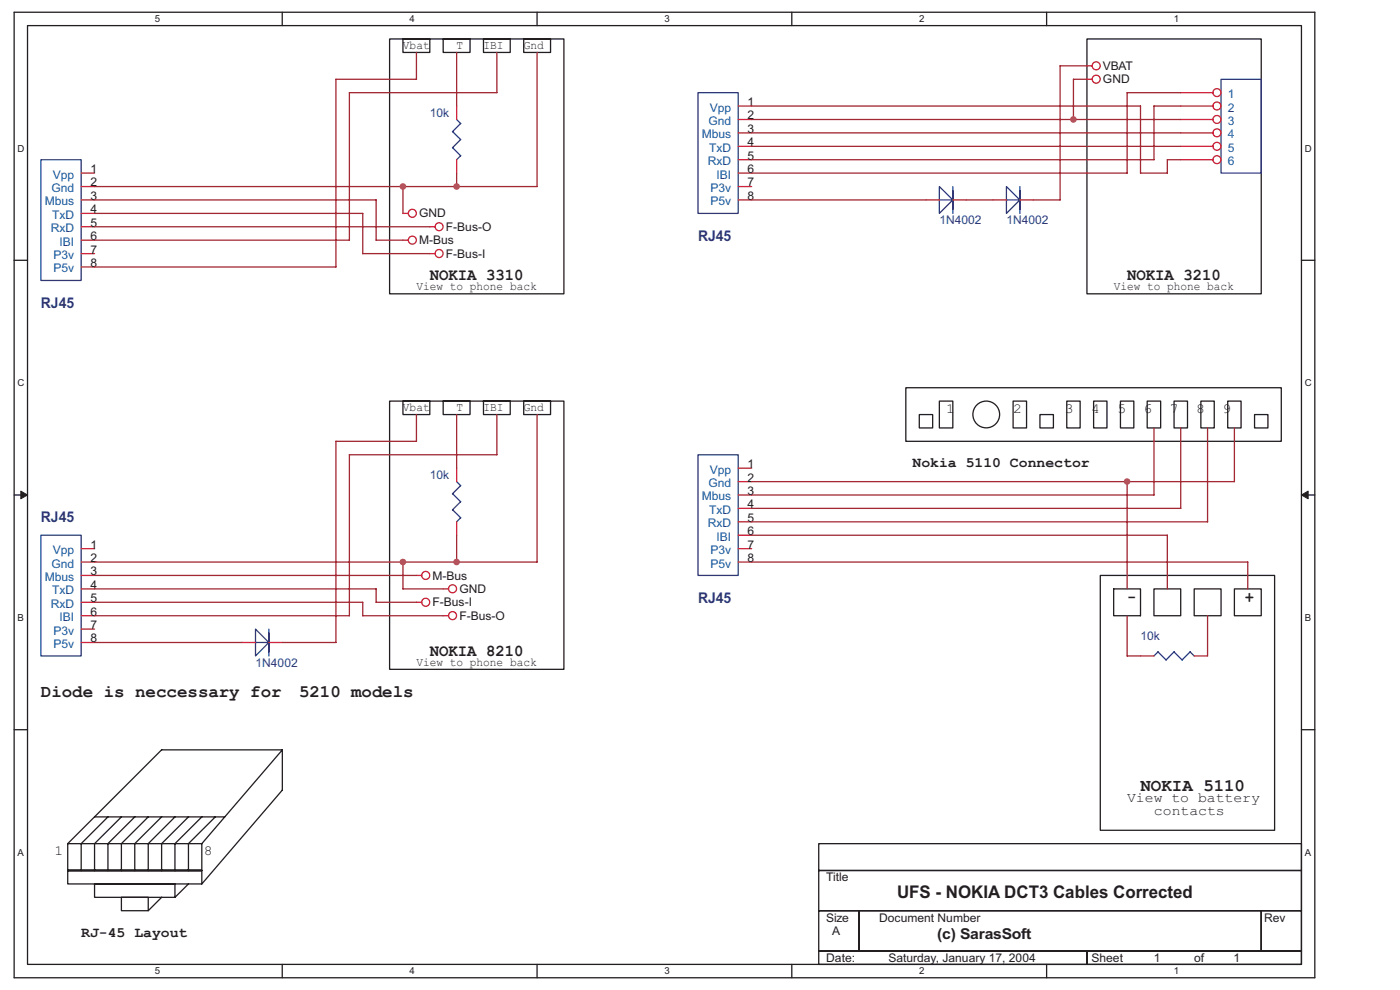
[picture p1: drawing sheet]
<svg xmlns="http://www.w3.org/2000/svg" width="297mm" height="210mm" viewBox="0 0 297 210" stroke-linecap="round" stroke-linejoin="round" font-family="sans-serif">
<path d="M3 2.6h275.9v204.8h-275.9zM5.8 5.4h270.3v199.2h-270.3z" fill="none" stroke="#231f20" stroke-width=".28"/>
<g fill="#fff">
<path d="M32.8 2.9h1.2v2.3h-1.2z"/>
<path d="M32.8 204.8h1.2v2.3h-1.2z"/>
</g>
<path d="M59.9 2.6v2.8M59.9 204.6v2.8" fill="none" stroke="#231f20" stroke-width=".28"/>
<g fill="#fff">
<path d="M86.9 2.9h1.1v2.3h-1.1z"/>
<path d="M86.9 204.8h1.1v2.3h-1.1z"/>
</g>
<path d="M113.9 2.6v2.8M113.9 204.6v2.8" fill="none" stroke="#231f20" stroke-width=".28"/>
<g fill="#fff">
<path d="M140.9 2.9h1.2v2.3h-1.2z"/>
<path d="M140.9 204.8h1.2v2.3h-1.2z"/>
</g>
<path d="M168 2.6v2.8M168 204.6v2.8" fill="none" stroke="#231f20" stroke-width=".28"/>
<g fill="#fff">
<path d="M195 2.9h1.1v2.3h-1.1z"/>
<path d="M195 204.8h1.1v2.3h-1.1z"/>
</g>
<path d="M222 2.6v2.8M222 204.6v2.8" fill="none" stroke="#231f20" stroke-width=".28"/>
<g fill="#fff">
<path d="M249 2.9h1.2v2.3h-1.2z"/>
<path d="M249 204.8h1.2v2.3h-1.2z"/>
<path d="M3.7 30.3h1.5v2.3h-1.5z"/>
<path d="M276.8 30.3h1.5v2.3h-1.5z"/>
<path d="M3.7 80.1h1.5v2.3h-1.5z"/>
<path d="M276.8 80.1h1.5v2.3h-1.5z"/>
</g>
<path d="M3 55.2h2.8M276.1 55.2h2.8" fill="none" stroke="#231f20" stroke-width=".28"/>
<g fill="#fff">
<path d="M3.7 129.9h1.4v2.3h-1.4z"/>
<path d="M276.8 129.9h1.4v2.3h-1.4z"/>
</g>
<path d="M3 105h2.8M276.1 105h2.8" fill="none" stroke="#231f20" stroke-width=".28"/>
<g fill="#231f20" stroke="#231f20" stroke-width=".21">
<path d="M4.4 104.2l1.4 .8-1.4 .8z" fill-rule="evenodd"/>
<path d="M276.1 105l1.4-.8v1.6z" fill-rule="evenodd"/>
</g>
<g fill="#fff">
<path d="M3.7 179.7h1.4v2.3h-1.4z"/>
<path d="M276.8 179.7h1.4v2.3h-1.4z"/>
</g>
<g fill="none" stroke="#231f20" stroke-width=".28">
<path d="M82.7 8.3h36.9v54h-36.9zM85.5 8.3h5.7v2.8h-5.7zM94 8.3h5.7v2.8h-5.7zM102.6 8.3h5.6v2.8h-5.6zM111.1 8.3h5.7v2.8h-5.7zM230.6 8.3h37v54h-37zM82.7 85.1h36.9v56.9h-36.9zM85.5 85.1h5.7v2.8h-5.7zM94 85.1h5.7v2.8h-5.7zM102.6 85.1h5.6v2.8h-5.6zM111.1 85.1h5.7v2.8h-5.7zM192.2 82.2h79.6v11.4h-79.6z"/>
<path d="M195 87.9h2.9v2.9h-2.9zM199.3 85.1h2.8v5.7h-2.8zM214.9 85.1h2.9v5.7h-2.9zM220.6 87.9h2.9v2.9h-2.9zM226.3 85.1h2.8v5.7h-2.8zM232 85.1h2.8v5.7h-2.8zM237.7 85.1h2.8v5.7h-2.8zM243.4 85.1h2.8v5.7h-2.8zM249.1 85.1h2.8v5.7h-2.8zM254.8 85.1h2.8v5.7h-2.8zM260.5 85.1h2.8v5.7h-2.8zM266.1 87.9h2.9v2.9h-2.9z"/>
<path d="M233.4 122.1h37v54h-37zM236.3 124.9h5.7v5.7h-5.7zM244.8 124.9h5.7v5.7h-5.7zM253.3 124.9h5.7v5.7h-5.7zM261.9 124.9h5.7v5.7h-5.7zM3 154.8h2.8M34.3 159.1l25.6-.1-17.1 20v5.7M34.3 159l-19.9 20M59.9 159.1v8.5M276.1 154.8h2.8M14.4 179v5.7M14.4 179h28.4"/>
<path d="M20.1 173.3h27.6M22.9 173.3l-5.7 5.7v5.7M25.8 173.3l-5.7 5.7v5.7M28.6 173.3l-5.7 5.7v5.7M31.5 173.3l-5.7 5.7v5.7M34.3 173.3l-5.7 5.7v5.7M37.1 173.3l-5.7 5.7v5.7M40 173.3l-5.7 5.7v5.7M42.8 173.3l-5.7 5.7v5.7M45.7 173.3l-5.7 5.7v5.7M59.9 167.6l-17.1 19.9M173.7 179h102.4v5.7h-102.4z"/>
<path d="M14.3 184.7h28.5M14.4 184.7h28.4h-28.4h28.4v2.8h-28.4zM20.1 187.5h17v2.8h-17zM25.8 190.3h5.6v2.9h-5.6zM34.3 190.3l-2.9 2.9M40 187.5l-2.9 2.8M173.7 184.7h102.4v8.5h-102.4zM173.7 193.2h8.5v8.5h-8.5zM182.2 193.2h85.4v8.5h-85.4zM267.6 193.2h8.5v8.5h-8.5zM173.7 201.7h56.9v2.9h-56.9zM230.6 201.7h45.5v2.9h-45.5z"/>
<circle cx="209.2" cy="87.9" r="2.84"/>
</g>
<g fill="none" stroke="#ee2028" stroke-width=".28">
<path d="M230.6 16.8h1.1M230.6 14h1.1M250.5 19.7h6.8M17.2 36.7h2.9M17.2 39.6h2.9M96.9 22.5v2.9M96.9 33.9v2.8M156.6 22.5h2.9M156.6 25.4h2.9M156.6 28.2h2.9M156.6 31h2.9M156.6 33.9h2.9"/>
<path d="M156.6 36.7h2.9M156.6 39.6h2.9M250.5 22.5h6.8M250.5 25.4h6.8M250.5 28.2h6.8M250.5 31h6.8M250.5 33.9h6.8M17.2 53.8h2.9M17.2 48.1h2.9M17.2 50.9h2.9M17.2 45.3h2.9M17.2 42.4h2.9"/>
<path d="M17.2 56.6h2.9M85.5 50.9h1.1M85.5 45.3h1.1M91.2 53.8h1.1M91.2 48.1h1.1M156.6 42.4h2.9M196.4 42.4h2.9M202.1 42.4h2.9M210.7 42.4h2.8M216.4 42.4h2.8M96.9 99.3v2.9M156.6 99.3h2.9"/>
<path d="M17.2 116.4h2.9M17.2 119.2h2.9M96.9 110.7v2.8M156.6 116.4h2.9M156.6 119.2h2.9M156.6 102.2h2.9M156.6 105h2.9M156.6 107.8h2.9M156.6 110.7h2.9M156.6 113.5h2.9M17.2 127.8h2.9M17.2 130.6h2.9"/>
<path d="M17.2 122.1h2.9M17.2 124.9h2.9M17.2 133.4h2.9M17.2 136.3h2.9M51.3 136.3h2.9M57 136.3h2.9M88.3 127.8h1.2M88.3 122.1h1.2M94 130.6h1.2M94 124.9h1.2M242 139.1h2.8M253.3 139.1h2.9"/>
<circle cx="232.5" cy="16.8" r=".85"/>
<circle cx="232.5" cy="14" r=".85"/>
<circle cx="258.2" cy="19.6" r=".84"/>
<circle cx="258.2" cy="28.2" r=".84"/>
<circle cx="258.2" cy="31" r=".84"/>
<circle cx="258.2" cy="33.9" r=".84"/>
<circle cx="258.2" cy="22.5" r=".84"/>
<circle cx="258.2" cy="25.3" r=".84"/>
<circle cx="87.5" cy="45.2" r=".85"/>
<circle cx="87.5" cy="50.9" r=".85"/>
<circle cx="93.2" cy="53.8" r=".84"/>
<circle cx="93.2" cy="48.1" r=".84"/>
<circle cx="90.3" cy="127.8" r=".85"/>
<circle cx="90.3" cy="122.1" r=".85"/>
<circle cx="96" cy="130.6" r=".85"/>
<circle cx="96" cy="124.9" r=".85"/>
</g>
<g fill="none" stroke="#2c3695" stroke-width=".28">
<path d="M148.1 19.7h8.5v25.6h-8.5zM259 16.8h8.6v19.9h-8.6zM8.7 33.9h8.5v25.6h-8.5zM96 27.9l1.7 1.7M96.9 25.4l.8 .8-1.7 1.7M97.7 29.6l-1.7 1.7 1.7 1.8-.8 .8M199.3 39.6l2.8 2.8-2.8 2.9zM202.1 39.6v5.7M213.5 39.6l2.9 2.8-2.9 2.9zM216.4 39.6v5.7M199.3 42.4h2.9M213.5 42.4h2.9"/>
<path d="M148.1 96.5h8.5v25.6h-8.5zM8.7 113.5h8.5v25.6h-8.5zM96.9 102.2l.8 .8M97.7 103l-1.7 1.7 1.7 1.7-1.7 1.8 1.7 1.6-.8 .9M54.2 133.4l2.8 2.9-2.8 2.8zM54.2 136.3h2.9M57 133.4v5.8M244.8 139.1l.9-.8 1.7 1.7M249.1 138.3l1.7 1.7M249.1 138.3l-1.7 1.7M252.5 138.3l.9 .9M252.5 138.3l-1.7 1.7"/>
</g>
<g fill="none" stroke="#a22934" stroke-width=".28">
<path d="M74.1 19.6v31.3h-54M74.1 19.7h31.3M88.3 11.1l.1 5.7h-17.1v39.8h-51.2M96.9 11.1v11.4M105.4 11.1v8.6M113.9 11.1v28.5M230.6 14h-5.7v28.4h-5.7M230.6 16.8h-2.9v8.6M239.1 19.7h11.4M239.1 19.6v17.1h-79.6M20.1 39.6h93.9M85.5 39.6v5.7"/>
<path d="M96.9 36.7v2.9M159.5 25.4h91M159.5 28.2h91M159.5 31h91M159.5 22.5h82.5v14.2M242 36.7h5.7M247.6 33.9h2.9M247.6 33.9v2.8M250.5 22.5h-5.7v11.4h-85.3M20.1 42.4h59.7v8.6l5.7-.1M20.1 45.3h56.9v8.5M20.1 48.1h71.1"/>
<path d="M77 53.8h14.2M159.5 42.4h37M205 42.4h5.7M88.3 87.9l.1 5.7h-17.1v42.7h-11.4M96.9 87.9v11.4M105.4 87.9v8.6M105.4 96.5l-31.3-.1v34.2h-54M113.9 87.9v31.3M244.8 90.8v14.2h-85.3M250.5 90.8v17h-91M256.2 90.8v19.9M261.9 90.8v11.4h-102.4"/>
<path d="M20.1 119.2h93.9M85.5 119.2v5.7M96.9 113.5v5.7M159.5 119.2h105.2v5.7M159.5 110.7h96.7M159.5 113.5h88.2M239.1 102.1v22.8M247.6 113.5v11.4M20 127.8h57v2.8h17M20.1 124.9h59.7v2.9h8.6M20.1 122.1h68.3M20.1 136.3h31.3"/>
<path d="M85.5 124.9h8.5M239.1 130.6v8.6l2.9-.1M256.2 130.6v8.6"/>
</g>
<g fill="#b6218b" stroke="#b6218b" stroke-width=".28">
<circle cx="85.5" cy="39.6" r=".57"/>
<circle cx="85.5" cy="119.2" r=".57"/>
<circle cx="96.9" cy="39.6" r=".57"/>
<circle cx="96.9" cy="119.2" r=".57"/>
<circle cx="227.7" cy="25.3" r=".57"/>
<circle cx="239.1" cy="102.1" r=".56"/>
</g>
<text font-size="3.7" fill="#231f20" x="190.3" y="190.5">UFS - NOKIA DCT3 Cables Corrected</text>
<g font-size="3.6" fill="#231f20">
<text x="8.7" y="147.9">Diode is neccessary for</text>
<text x="63.5" y="147.9">5210 models</text>
<text x="242" y="167.8">NOKIA 5110</text>
</g>
<g font-size="3.4" fill="#231f20">
<text x="91.2" y="59.5">NOKIA 3310</text>
<text x="239.1" y="59.5">NOKIA 3210</text>
<text x="239.1" y="127.8">-</text>
<text x="264.1" y="127.8">+</text>
<text x="91.2" y="139.1">NOKIA 8210</text>
</g>
<text font-size="3.2" fill="#231f20" x="198.8" y="199.2">(c) SarasSoft</text>
<g font-size="3.1" fill="#2e3090">
<text x="148.1" y="51">RJ45</text>
<text x="8.7" y="65.2">RJ45</text>
<text x="8.7" y="110.8">RJ45</text>
<text x="148.1" y="127.8">RJ45</text>
</g>
<g font-size="3" fill="#231f20">
<text x="200.7" y="87.6">1</text>
<text x="214.9" y="87.6">2</text>
<text x="225.9" y="87.6">3</text>
<text x="231.5" y="87.6">4</text>
<text x="237.1" y="87.6">5</text>
<text x="242.6" y="87.6">6</text>
<text x="248.2" y="87.6">7</text>
<text x="253.8" y="87.6">8</text>
<text x="259.4" y="87.6">9</text>
<text x="193.6" y="99.1">Nokia 5110 Connector</text>
<text x="239.1" y="170.1">View to battery</text>
<text x="244.8" y="172.9">contacts</text>
<text x="11.5" y="181.4">1</text>
<text x="43.3" y="181.4">8</text>
<text x="17.2" y="198.7">RJ-45 Layout</text>
</g>
<g font-size="2.6" fill="#231f20">
<text x="85.5" y="10.3">Vbat</text>
<text x="96.9" y="10.3">T</text>
<text x="102.6" y="10.3">IBI</text>
<text x="111.1" y="10.3">Gnd</text>
<text x="88.3" y="61.5">View to phone back</text>
<text x="236.3" y="61.5">View to phone back</text>
<text x="85.5" y="87.1">Vbat</text>
<text x="96.9" y="87.1">T</text>
<text x="102.6" y="87.1">IBI</text>
<text x="111.1" y="87.1">Gnd</text>
<text x="88.3" y="141.2">View to phone back</text>
</g>
<g font-size="2.5" fill="#231f20">
<text x="234" y="17.7">GND</text>
<text x="234" y="14.9">VBAT</text>
<text x="158.6" y="22.5">1</text>
<text x="158.6" y="25.3">2</text>
<text x="158.6" y="28.2">3</text>
<text x="158.6" y="31">4</text>
<text x="158.6" y="33.9">5</text>
<text x="19.2" y="36.7">1</text>
<text x="19.2" y="39.6">2</text>
<text x="158.6" y="36.7">6</text>
<text x="158.6" y="39.6">7</text>
<text x="19.2" y="42.4">3</text>
<text x="19.2" y="45.2">4</text>
<text x="88.9" y="46.1">GND</text>
<text x="158.6" y="42.4">8</text>
<text x="19.2" y="48.1">5</text>
<text x="19.2" y="50.9">6</text>
<text x="19.2" y="53.8">7</text>
<text x="88.9" y="51.8">M-Bus</text>
<text x="94.6" y="49">F-Bus-O</text>
<text x="19.2" y="56.6">8</text>
<text x="94.6" y="54.7">F-Bus-I</text>
<text x="158.6" y="99.3">1</text>
<text x="158.6" y="102.1">2</text>
<text x="158.6" y="105">3</text>
<text x="158.6" y="107.8">4</text>
<text x="158.6" y="110.7">5</text>
<text x="158.6" y="113.5">6</text>
<text x="19.2" y="116.4">1</text>
<text x="19.2" y="119.2">2</text>
<text x="158.6" y="116.4">7</text>
<text x="158.6" y="119.2">8</text>
<text x="19.2" y="122">3</text>
<text x="19.2" y="124.9">4</text>
<text x="91.8" y="122.9">M-Bus</text>
<text x="97.4" y="125.8">GND</text>
<text x="19.2" y="127.7">5</text>
<text x="19.2" y="130.6">6</text>
<text x="91.8" y="128.6">F-Bus-I</text>
<text x="97.4" y="131.5">F-Bus-O</text>
<text x="19.2" y="133.4">7</text>
<text x="19.2" y="136.3">8</text>
<text x="175.3" y="187">Title</text>
<text x="175.3" y="195.5">Size</text>
<text x="186.5" y="195.5">Document Number</text>
<text x="268.2" y="195.5">Rev</text>
<text x="176.5" y="198.3">A</text>
<text x="175.3" y="204">Date:</text>
<text x="188.5" y="204">Saturday, January 17, 2004</text>
<text x="231.6" y="204">Sheet</text>
<text x="244.8" y="204">1</text>
<text x="253.3" y="204">of</text>
<text x="261.7" y="204">1</text>
</g>
<g font-size="2.5" fill="#14589f">
<text x="150.6" y="23.7">Vpp</text>
<text x="260.5" y="20.8">1</text>
<text x="260.5" y="23.7">2</text>
<text x="148.9" y="29.4">Mbus</text>
<text x="150.3" y="26.5">Gnd</text>
<text x="260.5" y="26.5">3</text>
<text x="260.5" y="29.4">4</text>
<text x="150.2" y="35">RxD</text>
<text x="150.4" y="32.2">TxD</text>
<text x="260.5" y="32.2">5</text>
<text x="260.5" y="35">6</text>
<text x="10.9" y="40.7">Gnd</text>
<text x="11.2" y="37.9">Vpp</text>
<text x="150.7" y="40.7">P3v</text>
<text x="152" y="37.9">IBI</text>
<text x="9.5" y="43.6">Mbus</text>
<text x="11.1" y="46.4">TxD</text>
<text x="150.7" y="43.6">P5v</text>
<text x="10.8" y="49.3">RxD</text>
<text x="12.6" y="52.1">IBI</text>
<text x="11.3" y="55">P3v</text>
<text x="11.3" y="57.8">P5v</text>
<text x="150.6" y="100.5">Vpp</text>
<text x="148.9" y="106.2">Mbus</text>
<text x="150.3" y="103.3">Gnd</text>
<text x="150.2" y="111.9">RxD</text>
<text x="150.4" y="109">TxD</text>
<text x="11.2" y="117.6">Vpp</text>
<text x="150.7" y="117.6">P3v</text>
<text x="152" y="114.7">IBI</text>
<text x="9.5" y="123.2">Mbus</text>
<text x="10.9" y="120.4">Gnd</text>
<text x="150.7" y="120.4">P5v</text>
<text x="10.8" y="128.9">RxD</text>
<text x="11.1" y="126.1">TxD</text>
<text x="12.6" y="131.8">IBI</text>
<text x="11.3" y="134.6">P3v</text>
<text x="11.3" y="137.4">P5v</text>
</g>
<g font-size="2.5" fill="#2e3090">
<text x="91.2" y="24.8">10k</text>
<text x="199.3" y="47.6">1N4002</text>
<text x="213.5" y="47.6">1N4002</text>
<text x="91.2" y="101.6">10k</text>
<text x="242" y="135.8">10k</text>
<text x="54.2" y="141.4">1N4002</text>
</g>
<g font-size="2" fill="#231f20">
<text x="32.8" y="4.7">5</text>
<text x="86.9" y="4.7">4</text>
<text x="140.9" y="4.7">3</text>
<text x="195" y="4.7">2</text>
<text x="249" y="4.7">1</text>
<text x="3.7" y="32.2">D</text>
<text x="276.8" y="32.2">D</text>
<text x="3.7" y="82">C</text>
<text x="276.8" y="82">C</text>
<text x="3.7" y="131.7">B</text>
<text x="276.8" y="131.7">B</text>
<text x="3.7" y="181.5">A</text>
<text x="276.8" y="181.5">A</text>
<text x="32.8" y="206.7">5</text>
<text x="86.9" y="206.7">4</text>
<text x="140.9" y="206.7">3</text>
<text x="195" y="206.7">2</text>
<text x="249" y="206.7">1</text>
</g>
</svg>
